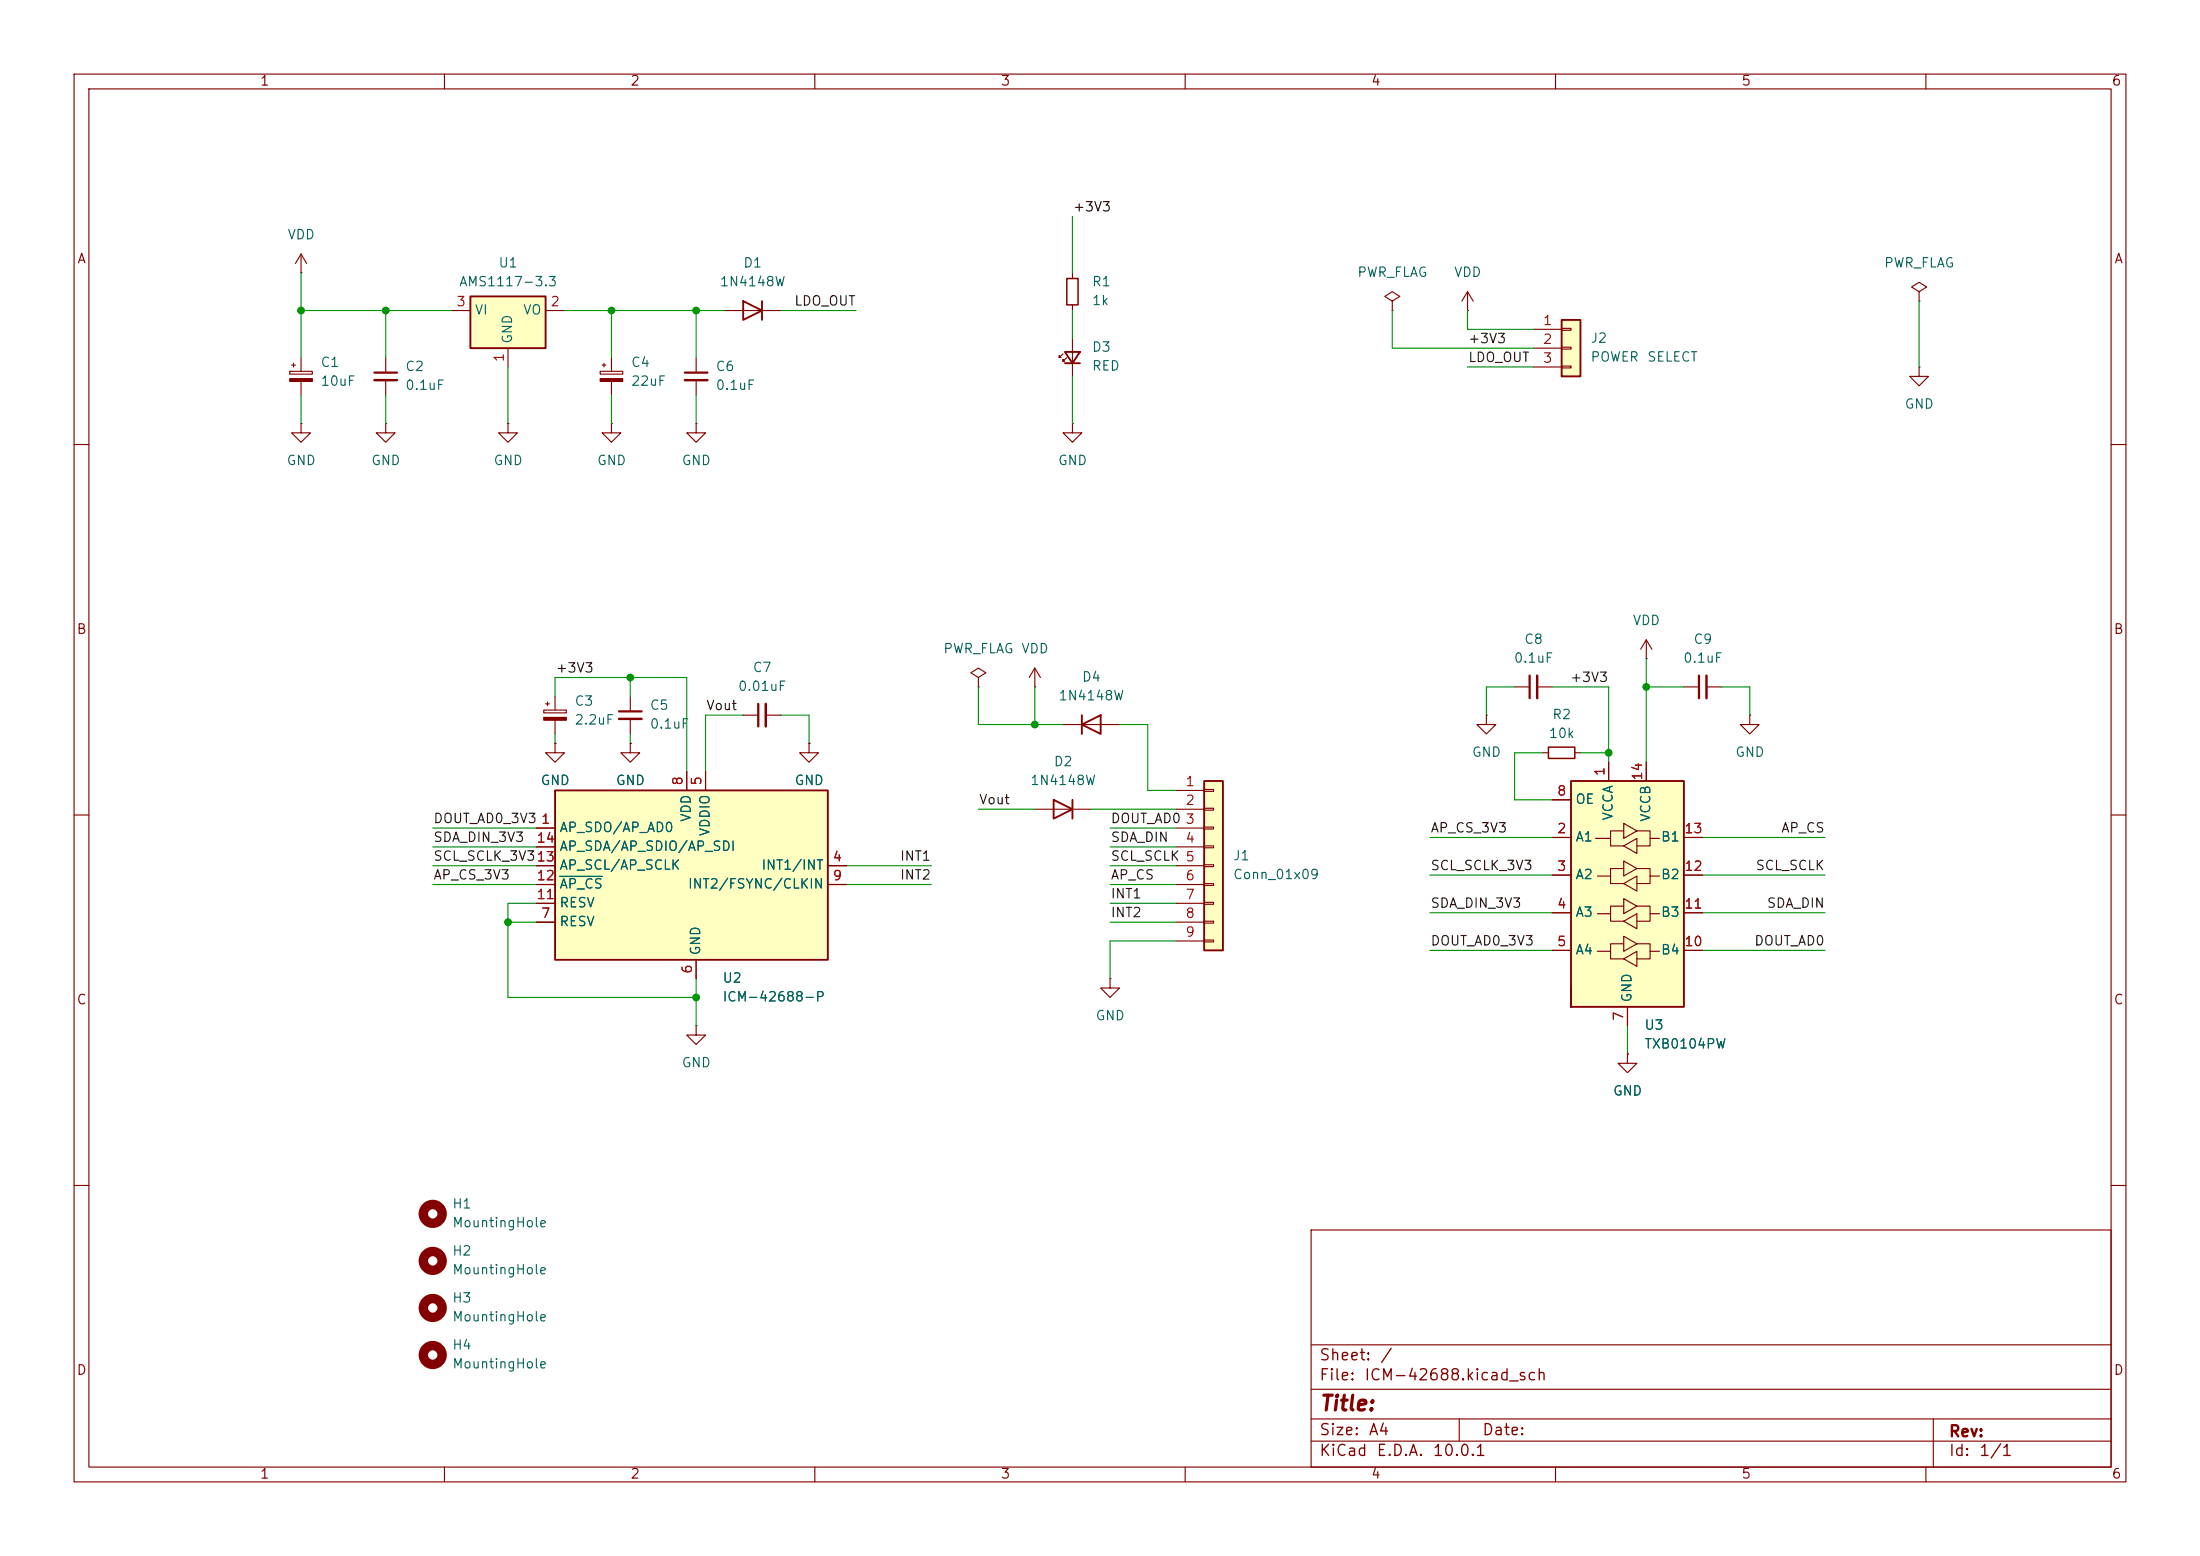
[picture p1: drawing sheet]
<svg xmlns="http://www.w3.org/2000/svg" width="297mm" height="210mm" viewBox="0 0 297 210" stroke-linecap="round" stroke-linejoin="round" font-family="sans-serif">
<g fill="none" stroke="#840000" stroke-width=".15">
<path d="M10 10h277v190h-277zM12 12h273v186h-273zM60 10v2M110 10v2M160 10v2M210 10v2M260 10v2M40.6 36.8h.1M40.6 34.3l-.7 1.3M40.6 34.3l.8 1.3M40.6 34.3v2.5M97.8 41.9h7.6"/>
<path d="M188 40.6l1-.6-1-.6-1.1 .6 1.1 .6v1.3M188 41.9h.1M10 60h2M285 60h2M73.4 95.8h3.1v.4h-3.1zM73.7 95h.5M73.9 94.7v.6M74.9 94v1.8M74.9 97.2v1.9M10 110h2M109.2 100.3v1.3h1.3l-1.3 1.3-1.3-1.3h1.3M109.2 100.3h.1"/>
<path d="M285 110h2M10 160h2M177 166h108v32h-108zM285 160h2M60 198v2M110 198v2M160 198v2M177 194.5h108M177 191.5h108M177 187.5h108M177 181.5h108M197 191.5v3"/>
<path d="M210 198v2M260 198v2M261 191.5v6.5"/>
</g>
<path d="M73.4 96.8h3.1v.4h-3.1z" fill="#840000" stroke="#840000" stroke-width=".15"/>
<path d="M100.3 40.6l2.6 1.3-2.6 1.3zM102.9 40.6v2.6" fill="none" stroke="#840000" stroke-width=".25"/>
<g fill="none" stroke="#840000" stroke-width="1.3">
<circle cx="58.4" cy="163.8" r="1.27"/>
<circle cx="58.4" cy="176.5" r="1.27"/>
<circle cx="58.4" cy="170.2" r="1.27"/>
<circle cx="58.4" cy="182.9" r="1.27"/>
</g>
<path d="M162.6 105.4h2.5v22.9h-2.5z" fill="#ffffc2"/>
<path d="M162.6 105.4h2.5v22.9h-2.5z" fill="none" stroke="#840000" stroke-width=".25"/>
<g fill="none" stroke="#840000" stroke-width=".15">
<path d="M198.1 39.4l-.7 1.2M198.1 39.4l.8 1.2M198.1 39.4v2.5M52.1 57.2v1.2h1.2l-1.2 1.3-1.3-1.3h1.3M52.1 57.2h.1M52.1 48.3v2M52.1 51.3v2M68.6 57.2v1.2h1.2l-1.2 1.3-1.3-1.3h1.3M68.6 57.2h.1M198.1 41.9h.1M200.7 96.5v1.3h1.2l-1.2 1.3-1.3-1.3h1.3M200.7 96.5h.1"/>
<path d="M158.7 106.7h3.9M158.7 109.2h3.9M158.7 111.8h3.9M158.7 114.3h3.9M158.7 116.8h3.9M158.7 119.4h3.9M162.6 106.6h1.2v.2h-1.2zM162.6 109.1h1.2v.2h-1.2zM162.6 111.6h1.2v.3h-1.2zM162.6 114.2h1.2v.2h-1.2zM162.6 116.7h1.2v.3h-1.2zM162.6 119.3h1.2v.2h-1.2z"/>
<path d="M158.7 121.9h3.9M158.7 124.5h3.9M158.7 127h3.9M162.6 121.8h1.2v.2h-1.2zM162.6 124.3h1.2v.3h-1.2zM162.6 126.9h1.2v.2h-1.2z"/>
</g>
<path d="M50.5 50.3h3.1" fill="none" stroke="#840000" stroke-width=".3"/>
<path d="M50.5 51.3h3.1" fill="none" stroke="#840000" stroke-width=".33"/>
<path d="M63.5 40h10.2v7h-10.2z" fill="#ffffc2"/>
<path d="M63.5 40h10.2v7h-10.2zM146 97.8l2.6-1.3v2.6zM146 96.5v2.6M142.2 108l2.6 1.2-2.6 1.3zM144.8 108v2.5" fill="none" stroke="#840000" stroke-width=".25"/>
<g fill="none" stroke="#840000" stroke-width=".15">
<path d="M259.1 39.4l1-.7-1-.6-1 .6 1 .7v1.2M61 41.9h2.5M68.6 47v2.5M73.7 41.9h2.5M259.1 40.6h.1M259.1 49.5v1.3h1.2l-1.2 1.3-1.3-1.3h1.3M259.1 49.5h.1M143.5 97.8h7.6M204.5 92.7h2M207.5 92.7h2M222.2 88.9h.1M222.2 86.4l-.7 1.2"/>
<path d="M222.2 86.4l.8 1.2M222.2 86.4v2.5M227.3 92.7h2.1M230.4 92.7h2M236.2 96.5v1.3h1.3l-1.3 1.3-1.3-1.3h1.3M236.2 96.5h.1M139.7 109.2h7.6M149.9 132.1v1.3h1.2l-1.2 1.2-1.3-1.2h1.3M149.9 132.1h.1"/>
</g>
<path d="M206.5 91.2v3M229.4 91.2v3" fill="none" stroke="#840000" stroke-width=".3"/>
<path d="M207.5 91.2v3M230.4 91.2v3" fill="none" stroke="#840000" stroke-width=".33"/>
<path d="M210.8 43.2h2.6v7.6h-2.6z" fill="#ffffc2"/>
<path d="M210.8 43.2h2.6v7.6h-2.6z" fill="none" stroke="#840000" stroke-width=".25"/>
<path d="M207 44.5h3.8M207 47h3.8M207 49.5h3.8M210.8 44.3h1.3v.3h-1.3zM210.8 46.9h1.3v.2h-1.3zM210.8 49.4h1.3v.3h-1.3z" fill="none" stroke="#840000" stroke-width=".15"/>
<path d="M212.1 105.4h15.2v30.5h-15.2z" fill="#ffffc2"/>
<path d="M143.8 47.5h2l-1 1.5zM143.8 49h2M212.1 105.4h15.2v30.5h-15.2zM212.1 133.4v2.5z" fill="none" stroke="#840000" stroke-width=".25"/>
<g fill="none" stroke="#840000" stroke-width=".15">
<path d="M40.6 57.2v1.2h1.3l-1.3 1.3-1.2-1.3h1.2M40.6 57.2h.1M81 50.1h3.1v.4h-3.1zM81.3 49.3h.5M81.5 49v.5M82.5 48.3v1.8M82.5 51.5v1.8M94 57.2v1.2h1.2l-1.2 1.3-1.3-1.3h1.3M94 57.2h.1M143.5 47.8l-.5 .5v-.3v.3h.3M144 48.3l-.5 .5v-.3v.3h.3M144.8 45.7v5.1"/>
<path d="M132.1 91.4l1-.6-1-.6-1 .6 1 .6v1.3M132.1 92.7h.1M139.7 92.7h.1M139.7 90.2l-.8 1.2M139.7 90.2l.8 1.2M139.7 90.2v2.5M74.9 100.3v1.3h1.3l-1.3 1.3-1.2-1.3h1.2M74.9 100.3h.1M208.3 101.6h.7M209.5 113h2.6M209.5 118.1h2.6M209.5 108h2.6"/>
<path d="M212.6 101.6h.8M215.4 113.2h2v1h1.8M215.6 118.2h1.8v1.1h1.8M217.2 102.9v2.5M219.2 112.1h-1.8v1.1M219.2 117.2h-1.8v1M219.2 114.2l1.8-1v2zM219.2 119.3l1.8-1.1v2.1zM219.2 111.1l1.8 1-1.8 1.1zM219.2 116.2l1.8 1-1.8 1zM221 112.1h1.8v1.1h1.2M221 117.2h1.8v1h1.2"/>
<path d="M222.2 102.9v2.5M222.8 113.2v1h-1.8M222.8 118.2v1.1h-1.8M227.3 113h2.6M227.3 118.1h2.6M209.5 123.2h2.6M209.5 128.3h2.6M215.6 123.3h1.8v1h1.8M215.6 128.4h1.8v1h1.8M219.2 122.3h-1.8v1M219.2 127.4h-1.8v1M219.2 124.3l1.8-1v2z"/>
<path d="M219.2 129.4l1.8-1v2zM219.2 121.3l1.8 1-1.8 1zM219.2 126.4l1.8 1-1.8 1zM219.7 135.9v2.5M221 122.3h1.8v1h1.2M221 127.4h1.8v1h1.2M222.8 123.3v1h-1.8M222.8 128.4v1h-1.8M227.3 123.2h2.6M227.3 128.3h2.6M219.7 142.2v1.3h1.3l-1.3 1.3-1.3-1.3h1.3M219.7 142.2h.1"/>
</g>
<path d="M209 100.8h3.6v1.6h-3.6z" fill="none" stroke="#840000" stroke-width=".2"/>
<path d="M81 51.1h3.1v.4h-3.1z" fill="#840000" stroke="#840000" stroke-width=".15"/>
<path d="M74.9 106.7h36.9v22.8h-36.9z" fill="#ffffc2"/>
<path d="M74.9 106.7h36.9v22.8h-36.9z" fill="none" stroke="#840000" stroke-width=".25"/>
<g fill="none" stroke="#840000" stroke-width=".15">
<path d="M144.8 36.8v.8M39.1 50.1h3.1v.4h-3.1zM39.4 49.3h.5M39.6 49v.5M40.6 48.3v1.8M40.6 51.5v1.8M82.5 57.2v1.2h1.3l-1.3 1.3-1.2-1.3h1.2M82.5 57.2h.1M94 48.3v2M94 51.3v2M144.8 57.2v1.2h1.2l-1.2 1.3-1.3-1.3h1.3M144.8 57.2h.1"/>
<path d="M144.8 41.1v.8M85.1 94v2M85.1 97v2.1M100.3 96.5h2.1M103.4 96.5h2M72.4 111.8h2.5M72.4 116.8h2.5M72.4 119.4h2.5M72.4 114.3h2.5M74.9 100.3h.1M85.1 100.3v1.3h1.3l-1.3 1.3-1.3-1.3h1.3M85.1 100.3h.1"/>
<path d="M92.7 104.1v2.6M95.2 104.1v2.6M109.2 100.3h.1M111.8 116.8h2.5M111.8 119.4h2.5M209.5 113h2.6M209.5 118.1h2.6M209.5 108h2.6M217.2 102.9v2.5M222.2 102.9v2.5M227.3 113h2.6M227.3 118.1h2.6"/>
<path d="M72.4 124.5h2.5M72.4 121.9h2.5M94 138.4v1.3h1.2l-1.2 1.3-1.3-1.3h1.3M94 138.4h.1M94 129.5v2.6M209.5 123.2h2.6M209.5 128.3h2.6M219.7 135.9v2.5M227.3 123.2h2.6M227.3 128.3h2.6M219.7 142.2h.1"/>
</g>
<path d="M75.6 118.3h5.7" fill="none" stroke="#006464" stroke-width=".15"/>
<path d="M144 37.6h1.5v3.5h-1.5z" fill="none" stroke="#840000" stroke-width=".2"/>
<path d="M39.1 51.1h3.1v.4h-3.1z" fill="#840000" stroke="#840000" stroke-width=".15"/>
<path d="M92.5 50.3h3M83.6 96h3M102.4 95v3" fill="none" stroke="#840000" stroke-width=".3"/>
<path d="M92.5 51.3h3M83.6 97h3M103.4 95v3" fill="none" stroke="#840000" stroke-width=".33"/>
<g fill="none" stroke="#009600" stroke-width=".15">
<path d="M40.6 36.8v11.5M144.8 29.2v7.6M40.6 53.3v3.9M40.6 41.9h20.4M52.1 41.9v6.4M52.1 53.3v3.9M68.6 49.5v7.7M76.2 41.9h21.6M82.5 41.9v6.4M82.5 53.3v3.9M94 41.9v6.4M94 53.3v3.9"/>
<path d="M105.4 41.9h10.2M144.8 41.9v3.8M144.8 50.8v6.4M188 41.9v5.1h19M198.1 41.9v2.6h8.9M198.1 49.5h8.9M259.1 40.6v8.9M74.9 94v-2.6h17.8v12.7M74.9 99.1v1.2M85.1 91.4v2.6M85.1 99.1v1.2M100.3 96.5h-5.1v7.6"/>
<path d="M105.4 96.5h3.8v3.8M132.1 92.7v5.1h11.4M139.7 92.7v5.1M151.1 97.8h3.8v8.9h3.8M204.5 92.7h-3.8v3.8M209.5 92.7h7.7v10.2M222.2 92.7h5.1M222.2 88.9v14M232.4 92.7h3.8v3.8M58.4 119.4h14M58.4 116.8h14M58.4 111.8h14"/>
<path d="M58.4 114.3h14M114.3 119.4h11.4M114.3 116.8h11.4M132.1 109.2h7.6M147.3 109.2h11.4M149.9 119.4h8.8M149.9 116.8h8.8M149.9 111.8h8.8M149.9 114.3h8.8M193 113h16.5M193 118.1h16.5M208.3 101.6h-3.8v6.4h5"/>
<path d="M213.4 101.6h3.8M229.9 113h16.5M229.9 118.1h16.5M68.6 124.5h3.8M72.4 121.9h-3.8v12.7h25.4M94 132.1v6.3M149.9 121.9h8.8M149.9 124.5h8.8M158.7 127h-8.8v5.1M193 128.3h16.5M193 123.2h16.5M219.7 138.4v3.8"/>
<path d="M229.9 128.3h16.5M229.9 123.2h16.5"/>
</g>
<g fill="#009600" stroke="#009600" stroke-width=".14">
<circle cx="68.6" cy="124.5" r=".46"/>
<circle cx="85.1" cy="91.4" r=".46"/>
<circle cx="94" cy="134.6" r=".46"/>
<circle cx="139.7" cy="97.8" r=".46"/>
<circle cx="222.2" cy="92.7" r=".46"/>
<circle cx="217.2" cy="101.6" r=".46"/>
<circle cx="94" cy="41.9" r=".46"/>
<circle cx="82.5" cy="41.9" r=".46"/>
<circle cx="40.6" cy="41.9" r=".46"/>
<circle cx="52.1" cy="41.9" r=".46"/>
</g>
<text font-size="2" fill="#840000" x="178" y="190.9">Title:</text>
<g font-size="1.5" fill="#840000">
<text x="178" y="184">Sheet:</text>
<text x="186.2" y="184">/</text>
<text x="178" y="186.7">File:</text>
<text x="184.1" y="186.7">ICM-42688.kicad_sch</text>
<text x="178" y="196.9">KiCad</text>
<text x="178" y="194.1">Size:</text>
<text x="184.7" y="194.1">A4</text>
<text x="185.7" y="196.9">E.D.A.</text>
<text x="193.3" y="196.9">10.0.1</text>
<text x="200" y="194.1">Date:</text>
<text x="263" y="194.3">Rev:</text>
<text x="263" y="196.9">Id:</text>
<text x="267.1" y="196.9">1/1</text>
</g>
<g font-size="1.3" fill="#840000">
<text x="35" y="11.9">1</text>
<text x="85" y="11.9">2</text>
<text x="135" y="11.9">3</text>
<text x="185" y="11.9">4</text>
<text x="235" y="11.9">5</text>
<text x="285" y="11.9">6</text>
<text x="10.3" y="35.9">A</text>
<text x="285.3" y="35.9">A</text>
<text x="10.3" y="85.9">B</text>
<text x="285.3" y="85.9">B</text>
<text x="10.3" y="135.9">C</text>
<text x="285.3" y="135.9">C</text>
<text x="10.3" y="185.9">D</text>
<text x="285.3" y="185.9">D</text>
<text x="35" y="199.9">1</text>
<text x="85" y="199.9">2</text>
<text x="135" y="199.9">3</text>
<text x="185" y="199.9">4</text>
<text x="235" y="199.9">5</text>
<text x="285" y="199.9">6</text>
</g>
<g font-size="1.3" fill="#0f0f0f">
<text x="144.8" y="28.9">+3V3</text>
<text x="107.1" y="41.6">LDO_OUT</text>
<text x="198.1" y="46.6">+3V3</text>
<text x="198.1" y="49.2">LDO_OUT</text>
<text x="74.9" y="91.1">+3V3</text>
<text x="211.9" y="92.4">+3V3</text>
<text x="95.2" y="96.2">Vout</text>
<text x="58.4" y="111.4">DOUT_AD0_3V3</text>
<text x="58.4" y="114">SDA_DIN_3V3</text>
<text x="132.1" y="108.9">Vout</text>
<text x="149.9" y="111.4">DOUT_AD0</text>
<text x="149.9" y="114">SDA_DIN</text>
<text x="193" y="112.7">AP_CS_3V3</text>
<text x="240.4" y="112.7">AP_CS</text>
<text x="58.4" y="119">AP_CS_3V3</text>
<text x="58.4" y="116.5">SCL_SCLK_3V313</text>
<text x="121.4" y="116.5">INT1</text>
<text x="121.4" y="119">INT2</text>
<text x="149.9" y="116.5">SCL_SCLK 5</text>
<text x="149.9" y="119">AP_CS</text>
<text x="193" y="117.8">SCL_SCLK_3V3</text>
<text x="236.9" y="117.8">SCL_SCLK</text>
<text x="149.9" y="124.1">INT2</text>
<text x="149.9" y="121.6">INT1</text>
<text x="193" y="122.8">SDA_DIN_3V3</text>
<text x="238.4" y="122.8">SDA_DIN</text>
<text x="193" y="127.9">DOUT_AD0_3V3</text>
<text x="236.7" y="127.9">DOUT_AD0</text>
</g>
<g font-size="1.3" fill="#006464">
<text x="38.7" y="32.6">VDD</text>
<text x="61.9" y="39">AMS1117-3.3</text>
<text x="67.2" y="36.4">U1</text>
<text x="97.1" y="39">1N4148W</text>
<text x="100.3" y="36.4">D1</text>
<text x="147.3" y="39">R1</text>
<text x="147.3" y="41.5">1k</text>
<text x="183.1" y="37.7">PWR_FLAG</text>
<text x="196.2" y="37.7">VDD</text>
<text x="254.3" y="36.4">PWR_FLAG</text>
<text x="64" y="42.8">VI</text>
<text x="69.4" y="46.5" transform="rotate(-90 69.4 46.5)">GND</text>
<text x="70.5" y="42.8">VO</text>
<text x="147.3" y="47.8">D3</text>
<text x="214.6" y="46.6">J2</text>
<text x="43.2" y="49.8">C1</text>
<text x="43.2" y="52.4">10uF</text>
<text x="54.6" y="50.4">C2</text>
<text x="54.6" y="52.9">0.1uF</text>
<text x="85.1" y="49.8">C4</text>
<text x="85.1" y="52.4">22uF</text>
<text x="96.5" y="50.4">C6</text>
<text x="96.5" y="52.9">0.1uF</text>
<text x="147.3" y="50.3">RED</text>
<text x="214.6" y="49.1">POWER</text>
<text x="222.3" y="49.1">SELECT</text>
<text x="257" y="55.5">GND</text>
<text x="38.6" y="63.1">GND</text>
<text x="50" y="63.1">GND</text>
<text x="66.5" y="63.1">GND</text>
<text x="80.5" y="63.1">GND</text>
<text x="91.9" y="63.1">GND</text>
<text x="142.7" y="63.1">GND</text>
<text x="127.3" y="88.5">PWR_FLAG VDD</text>
<text x="204.3" y="89.8">0.1uF</text>
<text x="205.7" y="87.2">C8</text>
<text x="220.3" y="84.7">VDD</text>
<text x="227.1" y="89.8">0.1uF</text>
<text x="228.5" y="87.2">C9</text>
<text x="77.5" y="95.6">C3</text>
<text x="99.5" y="93.6">0.01uF</text>
<text x="101.5" y="91">C7</text>
<text x="142.8" y="94.8">1N4148W</text>
<text x="146" y="92.3">D4</text>
<text x="77.5" y="98.1">2.2uF</text>
<text x="87.6" y="96.1">C5</text>
<text x="87.6" y="98.7">0.1uF</text>
<text x="209" y="99.9">10k</text>
<text x="209.5" y="97.4">R2</text>
<text x="72.9" y="106.3">GND</text>
<text x="83.1" y="106.3">GND</text>
<text x="107.2" y="106.3">GND</text>
<text x="139" y="106.3">1N4148W</text>
<text x="142.2" y="103.7">D2</text>
<text x="198.6" y="102.5">GND</text>
<text x="234.2" y="102.5">GND</text>
<text x="75.4" y="112.6">AP_SDO/AP_AD0</text>
<text x="93.6" y="111" transform="rotate(-90 93.6 111)">VDD</text>
<text x="96.1" y="113" transform="rotate(-90 96.1 113)">VDDIO</text>
<text x="212.6" y="113.9">A1</text>
<text x="212.6" y="108.8">OE</text>
<text x="218" y="110.8" transform="rotate(-90 218 110.8)">VCCA</text>
<text x="223.1" y="111" transform="rotate(-90 223.1 111)">VCCB</text>
<text x="224.1" y="113.9">B1</text>
<text x="75.4" y="117.7">AP_SCL/AP_SCLK</text>
<text x="75.4" y="115.2">AP_SDA/AP_SDIO/AP_SDI</text>
<text x="102.7" y="117.7">INT1/INT</text>
<text x="166.4" y="116.4">J1</text>
<text x="166.4" y="119">Conn_01x09</text>
<text x="212.6" y="119">A2</text>
<text x="224.1" y="119">B2</text>
<text x="75.4" y="125.3">RESV</text>
<text x="75.4" y="122.8">RESV</text>
<text x="75.4" y="120.2">AP_CS</text>
<text x="92.8" y="120.2">INT2/FSYNC/CLKIN</text>
<text x="212.6" y="124.1">A3</text>
<text x="224.1" y="124.1">B3</text>
<text x="94.8" y="129" transform="rotate(-90 94.8 129)">GND</text>
<text x="212.6" y="129.1">A4</text>
<text x="224.1" y="129.1">B4</text>
<text x="97.5" y="135.5">ICM-42688-P</text>
<text x="97.5" y="132.9">U2</text>
<text x="220.6" y="135.4" transform="rotate(-90 220.6 135.4)">GND</text>
<text x="147.8" y="138">GND</text>
<text x="221.9" y="141.8">TXB0104PW</text>
<text x="221.9" y="139.3">U3</text>
<text x="91.9" y="144.4">GND</text>
<text x="217.7" y="148.2">GND</text>
<text x="61" y="163.4">H1</text>
<text x="61" y="166">MountingHole</text>
<text x="61" y="169.8">H2</text>
<text x="61" y="172.3">MountingHole</text>
<text x="61" y="176.1">H3</text>
<text x="61" y="178.7">MountingHole</text>
<text x="61" y="182.5">H4</text>
<text x="61" y="185">MountingHole</text>
</g>
<g font-size="1.3" fill="#a90000">
<text x="61.5" y="41.7">3</text>
<text x="74.2" y="41.7">2</text>
<text x="208.2" y="44.2">1</text>
<text x="208.2" y="46.7">2</text>
<text x="68.3" y="49" transform="rotate(-90 68.3 49)">1</text>
<text x="208.2" y="49.3">3</text>
<text x="92.5" y="106.1" transform="rotate(-90 92.5 106.1)">8</text>
<text x="95" y="106.1" transform="rotate(-90 95 106.1)">5</text>
<text x="159.9" y="106.4">1</text>
<text x="210.1" y="107.7">8</text>
<text x="216.9" y="104.8" transform="rotate(-90 216.9 104.8)">1</text>
<text x="222" y="105.5" transform="rotate(-90 222 105.5)">14</text>
<text x="73" y="111.5">1</text>
<text x="159.9" y="109">2</text>
<text x="159.9" y="111.5">3</text>
<text x="210.1" y="112.8">2</text>
<text x="227.3" y="112.8">13</text>
<text x="72.3" y="119.1">12</text>
<text x="72.3" y="114">14</text>
<text x="72.3" y="116.6">13</text>
<text x="112.3" y="116.6">4</text>
<text x="112.3" y="119.1">9</text>
<text x="159.9" y="114">4</text>
<text x="159.9" y="119.1">6</text>
<text x="210.1" y="117.9">3</text>
<text x="227.3" y="117.9">12</text>
<text x="72.3" y="121.7">11</text>
<text x="73" y="124.2">7</text>
<text x="159.9" y="121.7">7</text>
<text x="159.9" y="124.2">8</text>
<text x="210.1" y="122.9">4</text>
<text x="227.3" y="122.9">11</text>
<text x="93.7" y="131.5" transform="rotate(-90 93.7 131.5)">6</text>
<text x="159.9" y="126.7">9</text>
<text x="210.1" y="128">5</text>
<text x="227.3" y="128">10</text>
<text x="219.5" y="137.9" transform="rotate(-90 219.5 137.9)">7</text>
</g>
</svg>
